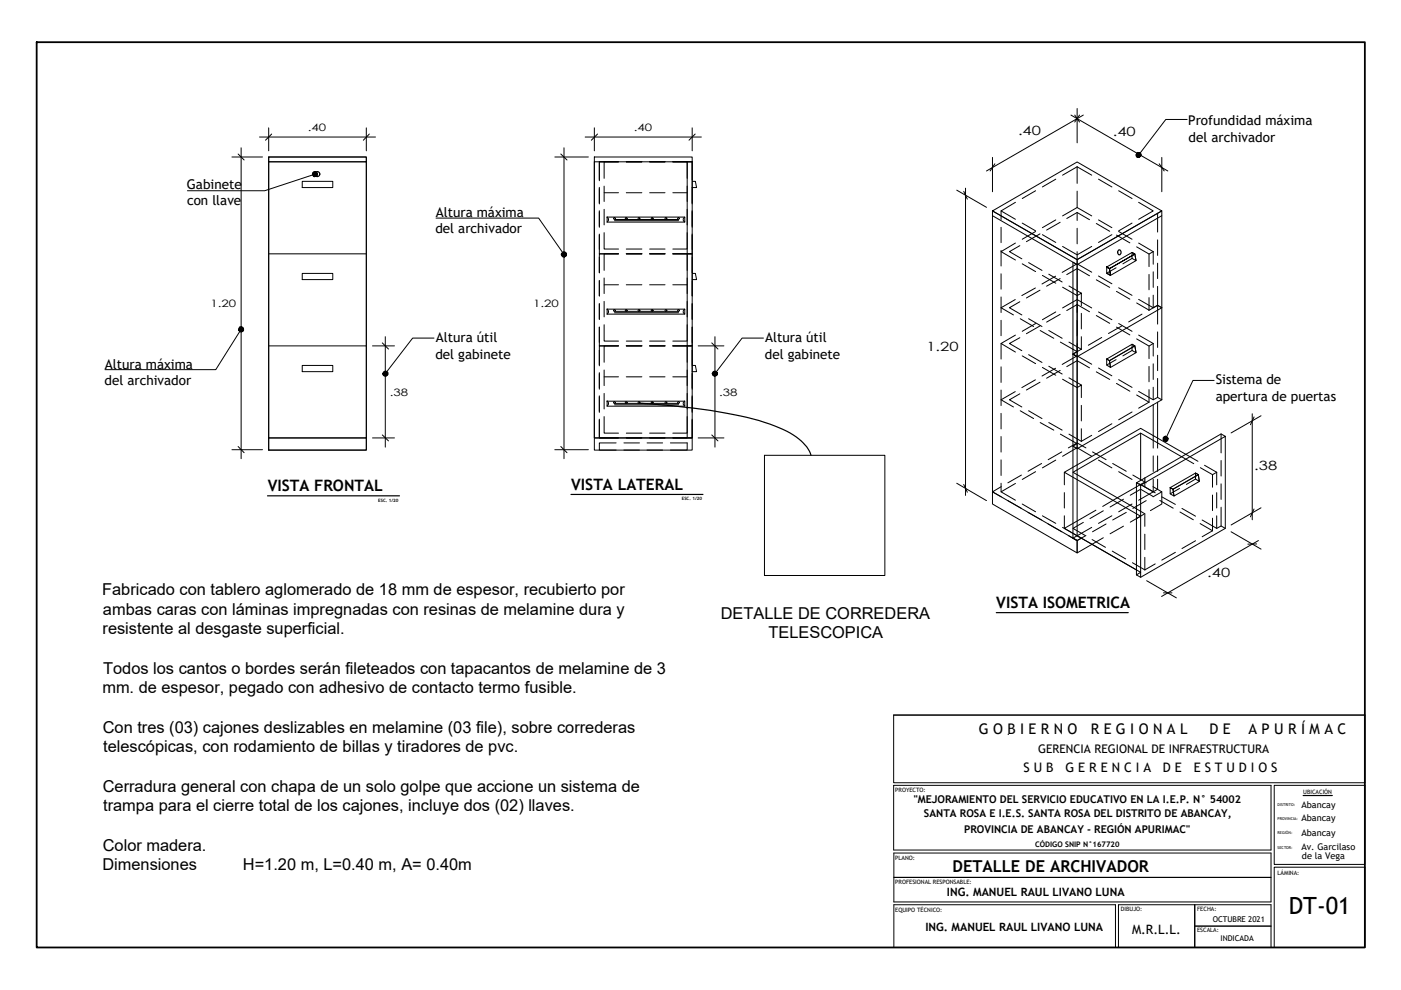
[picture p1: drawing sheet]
<svg xmlns="http://www.w3.org/2000/svg" width="297mm" height="210mm" viewBox="0 0 297 210" stroke-linecap="round" stroke-linejoin="round" font-family="sans-serif">
<!-- layer: 0 -->
<path d="M7.8 8.9h281.6v192h-281.6z" fill="none" stroke="#000" stroke-width=".38"/>
<!-- layer: MEMBRETE -->
<path d="M189.5 151.6h99.9v14.4h-99.9zM189.5 166.5h80v13.7h-80zM270.2 166.5h19.2v16.8h-19.2zM189.5 180.9h80v10.3h-80zM189.5 191.8h47v9.1h-47zM237.1 191.8h32.4v9.1h-32.4zM270.2 183.9h19.2v17h-19.2z" fill="none" stroke="#000" stroke-width=".21"/>
<path d="M253.3 196.4h16.2M253.3 191.8v9.1" fill="none" stroke="#000" stroke-width=".3"/>
<path d="M276.3 168.7h6.2M189.5 186h80" fill="none" stroke="#000" stroke-width=".25"/>
<!-- layer: LINEAS_IND. -->
<path d="M213.7 155.7l.1 .1" fill="none" stroke="#000" stroke-width=".21"/>
<!-- layer: A_PROYECCIONES-02 -->
<g fill="none" stroke="#000" stroke-width=".21">
<path d="M127.1 39.7v3.5M128.1 39.5v3.2M131.1 34.3h-4v3.8M131.1 34.3h-3v3.5M131.1 34.3h-4v4M132.8 34.3h3.3M137.7 34.3h3.3M142.6 34.3h4.2v4M145.7 34.3v3.5M145.7 39.5v3.2M146.8 39.7v3.5M223.8 38l-2.8 1.6"/>
<path d="M228.4 35.4l3.1 1.7M228.4 35.4l-3.1 1.7M228.4 35.4v3.5M232.9 38l2.8 1.6M127.1 49.8v4h4M127.1 44.7v3.5M127.1 49.6v3.3M127.1 59.5v3.3M128.1 49.3v3.5h3M128.1 44.4v3.3M128.1 58.9v3.3M128.1 40.9h3"/>
<path d="M131.1 53.8h-4v4v-3.3M131.1 53.8h-3v3.5M132.8 53.8h3.3M132.8 52.8h3.3M132.8 40.9h3.3M137.7 53.8h3.3M137.7 52.8h3.3M137.7 40.9h3.3M142.6 40.9h3.1M145.7 49.3v3.5h-3.1M145.7 44.4v3.3M145.7 53.8v3.5"/>
<path d="M145.7 58.9v3.3M146.8 49.8v4h-4.2h4.2v4M146.8 44.7v3.5M146.8 49.6v3.3M146.8 59.5v3.3M212.2 44.7v1.8M212.2 48.2v3.2M212.2 53.1v3.3M212.2 58.1v3.2M215.3 42.9l-3.1 1.8 3.1 1.8M215.3 51.5l-3.1 1.9 3.1 1.7M216.2 52.1l-2.2 1.3 2.6 1.5"/>
<path d="M216.7 47.3l2.9 1.7M216.7 55.9l2.9 1.7M218.1 55.7l2.8 1.6M219.6 40.4l-2.9 1.7M219.6 49.1l-2.9 1.6M220.5 49.6l-2.9 1.6M221 49.8l2.8 1.6M221 58.4l2.8 1.6M222.4 58.1l2.8 1.7M223.8 58.6l-2.9 1.6M223.8 46.6l-2.8 1.7M224.8 47.1l-2.9 1.7"/>
<path d="M224.8 59.1l-2.9 1.6M225.3 52.3l3.1 1.7 3.1-1.7M226.2 58.2l2.2-1.2 2.6 1.5M227.5 55.6l.9 .5M228.2 56l-3 1.8M228.4 40.5v3.5M228.4 45.1v1.7M228.4 48.4v3.3M228.4 53.4v1.6M228.4 45.1l-2.2 1.2M228.4 55.9l3.1 1.8M228.4 44l3.1 1.8"/>
<path d="M228.4 45.1l2.6 1.5M228.4 44l-3.1 1.8M232.4 59.3l2.9 1.6M232.4 47.4l2.9 1.6M232.9 58.5l2.8 1.7M232.9 46.6l2.8 1.7M235.7 49.8l-2.8 1.6M236.6 56.8l-2 1.1M236.7 49.8l2.9 1.7M237.2 40.4l2.8 1.7M237.2 49.1l2.8 1.6M240 53.5l.6 .4 .3 1.4-.9-.5z"/>
<path d="M240 47.3l-2.8 1.7M240 54.8l-1.9 1.1M241 52.3l2.6 1.6M241.4 42.9l3.1 1.8-3.1 1.8M241.4 51.5l3.1 1.9M243.6 58.2v3.2M244.5 53.4l-.9 .5v2.6M244.5 53.4v2.6M244.5 57.6v3.3M245.4 45.2v4M245.4 50.9v3.3M245.4 55.8v3.3"/>
<path d="M127.1 72.6v-3.2v3.9h4M127.1 64.4v3.3M127.1 74.3v3.3M127.1 79v3.5M128.1 68.8v3.5h3M128.1 63.9v3.3M128.1 78.5v3.3M128.1 60.4h3M128.1 79.9h3M131.1 73.3h-4v4.1M131.1 73.3h-3v3.5M132.8 73.3h3.3"/>
<path d="M132.8 60.4h3.3M132.8 79.9h3.3M132.8 72.3h3.3M137.7 73.3h3.3M137.7 60.4h3.3M137.7 79.9h3.3M137.7 72.3h3.3M142.6 60.4h3.1M142.6 79.9h3.1M145.7 68.8v3.5h-3.1M145.7 63.9v3.3M145.7 73.3v3.5"/>
<path d="M145.7 78.5v3.3M146.8 72.6v-3.2v3.9h-4.2h4.2v4.3M146.8 64.4v3.3M146.8 79v3.5M212.2 63v3.3M212.2 67.9v3.3M212.2 72.8v3.3M212.2 77.8v3.3M215.3 63.5l-3.1 1.7 2.7 1.6M215.3 71l-3.1 1.8 3.1 1.8M216.2 71.6l-2.2 1.2 2.6 1.6M216.2 64l-2.2 1.2 2.6 1.6"/>
<path d="M216.3 67.6l2.8 1.6M216.7 75.5l2.9 1.6M218.1 75.2l2.8 1.6M218.1 67.6l2.8 1.6M219.5 61.1l-2.9 1.6M219.6 68.6l-2.9 1.6M220.5 69.1l-2.9 1.7M220.5 61.5l-2.9 1.7M220.5 70.1l2.9 1.6M221 77.9l2.8 1.7M222.4 77.7l2.8 1.6M222.4 70.1l2.8 1.6"/>
<path d="M223.8 78.1l-2.9 1.6M223.8 66.1l-2.8 1.7M224.8 66.6l-2.9 1.7M224.8 78.5l-2.9 1.7M224.8 72.5l3.6 2.1-.9 .5 .9 .5-.9-.5 1.8-1.1M225.3 60.9l3.1 1.8 .9-.5v2.6M225.3 65.3l3.1-1.8 3.1 1.8M226.2 77.7l2.2-1.2 2.6 1.5M226.6 60.6l2.7 1.6M228.2 75.5l-3 1.8M228.4 64.6l-2.2 1.2M228.4 75.5l3.1 1.7"/>
<path d="M228.4 64.6l2.6 1.5M228.4 64.6v1.7M228.4 67.9v3.3M228.4 72.9v1.7M229.3 66.4v3.3M229.3 71.4v2.7l-2.7-1.6M232.4 78.8l2.9 1.6M232.4 66.9l2.9 1.7M232.9 78l2.8 1.7M232.9 66.1l2.8 1.7M233.6 71.6l-2.9 1.6M236.6 76.3l-2 1.1"/>
<path d="M236.7 69.4l2.9 1.6M236.7 61.8l2.9 1.6M237.2 68.6l2.8 1.6M237.2 61l2.8 1.6M237.9 69.1l-2.9 1.6M240 73l.6 .3 .3 1.5-.9-.5zM240 74.3l-1.9 1.2M241 71.9l2.6 1.5M241.4 63.5l3.1 1.7 .9-.5 .9 .5-.9-.5-1.8 1.1M241.4 71l3.1 1.8M242.1 66.6l-2.8 1.7M243.6 63.1v2.7l-2.6-1.6"/>
<path d="M243.6 77.7v3.3M244.5 72.8l-.9 .6v2.6M244.5 62.6v2.6M244.5 72.8v2.7M244.5 77.1v3.3M245.4 60.7v8M245.4 70.4v3.3M245.4 75.3v3.3M127.1 88.9v4h4h-4v-3.8M127.1 83.9v3.5M128.1 88.3v3.5h3M128.1 83.4v3.3"/>
<path d="M130.6 93.9h-3.5v1.5h3.5M132.3 95.4h3.3M132.3 93.9h3.3M132.8 92.9h3.3M132.8 91.8h3.3M137.2 95.4h3.3M137.2 93.9h3.3M137.7 92.9h3.3M137.7 91.8h3.3M142.1 93.9h3.6v1.5h-3.6M145.7 88.3v3.5h-3.1M145.7 83.4v3.3"/>
<path d="M146.8 88.9v4h-4.2h4.2v-3.8M146.8 83.9v3.5M212.2 82.7v3.3M212.2 87.6v3.3M212.2 92.6v3.3M212.2 97.5v3.3M215.3 83l-3.1 1.8 2.7 1.5M216.2 83.5l-2.2 1.3 2.6 1.5M216.3 87.1l2.8 1.6M218.1 87.1l2.8 1.6M219.5 80.5l-2.9 1.7M220.5 81l-2.9 1.7"/>
<path d="M220.5 89.6l2.9 1.6M220.8 98.3l-2.8 1.6M222.4 89.6l2.8 1.6M223.8 97.6l-2.8 1.6M224.8 92l3.6 2.1-.9 .5M225.1 95.8l-2.9 1.7M225.3 80.4l3.1 1.8 .9-.6v2.7M225.3 96.7l3.1-1.8 3.1 1.8M226.5 95l1.9-1.1 1.8 1.1M226.6 80.1l2.7 1.5M226.6 92l2.7 1.6M228.4 99.6l-.9 .5 .9 .5"/>
<path d="M228.4 98.6l-2.7 1.5 2.7 1.6M229.3 86v3.3M229.3 90.9v2.7M231.5 92.3l-2.2 1.3M231.6 95.8l2.9 1.7M232.9 97.6l2.8 1.6M235.7 89.8l-2.8 1.7M235.9 98.3l2.9 1.6M236.7 81.3l2.9 1.6M237.2 80.5l2.8 1.6M240 87.3l-2.8 1.7M241 83.7l2.6 1.6"/>
<path d="M241.4 83l3.1 1.8 .9-.5 .9 .5M243.6 85.3l-2.2 1.2M243.6 82.6v2.7M244.5 82.1v2.7M244.5 92.3v2.7M244.5 96.7v3.3M245.4 80.2v4.1M245.4 92.9v2.1M245.4 96.7v3.3M250.5 96.8l2.6 1.5M251.4 96.3l2.6 1.5M254.5 99.2l2.6 1.4"/>
<path d="M255.4 98.7l2.6 1.4M258.9 92v4M258.9 97.6v3.3M212.2 102.5v1.8M212.3 103.2l-1.9 1.1 1.9 1M213.7 106.1l2.9 1.7M215.3 102.5l-3.1 1.8 3.1 1.8M216.6 100.7l-2.9 1.7M216.7 106.9l2.9 1.6M218 108.6l2.8 1.7M219.6 100l-2.9 1.7M221 109.4l2.8 1.6"/>
<path d="M222.2 111.1l2.9 1.6M225.3 111.8l3.1 1.8 3.1-1.8M225.7 100.1v2.7M225.7 104.5v3.2M225.7 109.4v2.6M226.5 113.6l1.9 1 1.8-1M229.7 110.8l-2.2 1.2 2.6 1.6M231.5 114.4l2.9 1.6M232.4 108.2l-6.7 3.8 3.6 2.1M233.9 108.3l-2.8 1.7M233.9 114l-2.4 1.4M234.5 111.1l-2.9 1.6"/>
<path d="M235.7 109.4l-2.8 1.6M235.8 116.9l2.9 1.6M236.9 105.6l-3.1 1.8M237.2 100l2.8 1.7M238.2 105.8l-2.8 1.7M238.2 111.6l-2.8 1.6M238.8 108.6l-2.9 1.7M239.6 105l2.2-1.3 2.7 1.6M240 106.9l-2.8 1.6M240.1 119.3l2.6 1.5M240.2 100.7l2.8 1.7M240.9 107.9l1.8 1v2.7"/>
<path d="M240.9 108.9l.9 .5-.9 .6M241.4 102.5l3.1 1.8-3.1 1.8M241.8 102.7l3.1 1.8M242.5 109.1l-2.9 1.6M242.7 102.2v1M242.7 113.3v3.2M242.7 118.2v2.6M243 106.1l-2.8 1.7M244.5 103.2l1.8 1.1-1.8 1M244.5 101.6v2.7l.9-.6v-2.1M244.9 119.6l-2.2 1.2M245.9 106.1l2.8 1.7"/>
<path d="M246.3 104.3v2.6l-2.4 1.4M246.3 105.3l2.9 1.6M249.2 117.1l-2.9 1.7M250.1 103.6l-2 1.1M250.2 108.6l2.8 1.6M250.6 107.8l2.9 1.6M253.5 100.3l.6 .3 .2 1.5-.8-.5zM253.5 114.7l-2.9 1.6M253.5 101.6l-2 1.1M254.5 111l2.6 1.5M254.9 110.3l3.1 1.7M257.1 112.5l-2.2 1.3"/>
<path d="M257.1 105v3.3M257.1 109.9v2.6M258 112l.9-.5 .9 .5M258 100.1l-.9 .5v2.7M258 100.1v2.7M258 104.5v3.2M258 109.4v2.6M258.9 102.6v3.3M258.9 107.5v4M240.9 120.8l.9 .5-.9 .6"/>
</g>
<!-- layer: 02 -->
<g fill="none" stroke="#000" stroke-width=".21">
<path d="M57 33.3h20.7v62.1h-20.7zM64.1 38.5h6.5v1.3h-6.5zM126 33.3h20.8v62.1h-20.8zM146.8 38.5h.6l.3 1.3h-.9zM64.1 58h6.5v1.3h-6.5zM146.8 58h.6l.3 1.3h-.9zM210.4 44.7l18-10.4 17.9 10.4-17.9 10.3zM210.4 45.7l18 10.4 17.9-10.4M227.5 55.6v58.5l.9-.5v-58.6l-18-10.3v62.2l18 10.3v-2.6M228.4 55l17.9-10.3v40.1l-17.9 10.3zM234.6 56.6l5.4-3.1 .6 .4-5.4 3.1-.6-.4v1.3l.8 .5-.2-1.4-.6-.4 .6 .4 5.4-3.1 .3 1.4-5.5 3.1-.2-1.4zM64.1 77.5h6.5v1.3h-6.5z"/>
<path d="M146.8 77.5h.6l.3 1.3h-.9zM234.6 76.1l5.4-3.1 .6 .3-5.4 3.2zM234.6 76.1l.6 .4 .2 1.4-.8-.5zM235.2 76.5l5.4-3.2 .3 1.5-5.5 3.1zM246.3 65.2l-17.9 10.4M126 92.9h20.8M241.8 91.8v10.1M244.5 85.8v6.5M245.4 85.3v7.6M250.5 96.8l-8.7-5-13.4 7.8M251.4 96.3l-9.6-5.5-13.4 7.8M259.8 92.5l-.9-.5-18 10.4 .9 .5"/>
<path d="M228.4 114.6v2.6l3.1-1.8M228.4 100.6l12.5 7.3M228.4 101.7l12.5 7.2M229.3 114.1l11.6 6.7-11.6-6.7-.9 .5M240.9 102.4v19.5l.9 .5 18-10.4v-19.5l-18 10.4M241.8 102.9v19.5M242.7 102.2l-5.8 3.4M248.1 103.4l5.4-3.1 .6 .3-5.4 3.1zM248.1 103.4l.6 .3 .2 1.5-.8-.5zM248.7 103.7l5.4-3.1 .2 1.5-5.4 3.1z"/>
</g>
<!-- layer: 01 -->
<g fill="none" stroke="#000" stroke-width=".21">
<path d="M57 33.3h20.7v1h-20.7zM57 34.3h20.7v58.6h-20.7zM126 34.3h19.7v58.6h-19.7zM145.7 34.3h1.1M204.7 39.9v65.1M210.4 33.4v7.3M210.9 34.7l-1 1.6M227.1 24.4l20.5 11.9M227.9 24.4l1 1.5M228.4 23v7.3M228.9 24.4l-1 1.5M229.7 24.4l-20.5 11.9"/>
<path d="M245.8 34.7l1 1.6M246.3 33.4v7.3M57 53.8h20.7M128.7 46a.61 .61 0 0 1 .3 .6 .61 .61 0 0 1-.3 .5M128.7 46h16.5v1.1h-16.5zM130.3 46.5h13.6M130.3 46.8h13.6M145.2 46a.57 .57 0 0 0-.3 .6 .57 .57 0 0 0 .3 .5M145.7 53.8h1.1M202.8 40.3l6.4 3.7M204.3 40.6l.8 1.6M57 73.3h20.7"/>
<path d="M128.7 65.5a.61 .61 0 0 1 .3 .6 .61 .61 0 0 1-.3 .5M128.7 65.5h16.5v1.1h-16.5zM130.3 66h13.6M130.3 66.3h13.6M145.2 65.6a.57 .57 0 0 0-.3 .5 .57 .57 0 0 0 .3 .5M145.7 73.3h1.1M57 92.9h20.7v2.5h-20.7zM128.7 85a.61 .61 0 0 1 .3 .5 .61 .61 0 0 1-.3 .6M128.7 85.1h16.5v1h-16.5zM130.3 85.5h13.6M130.3 85.8h13.6M145.2 85a.57 .57 0 0 0-.3 .5 .57 .57 0 0 0 .3 .6"/>
<path d="M162.1 96.5h25.5v25.5h-25.5zM265.5 87.7v22.5M265.9 88.4l-.8 1.7M267.4 88.2l-6.4 3.6M202.8 102.5l6.4 3.6M204.3 102.7l.8 1.7M210.4 104.3l18 10.3M261 112.7l6.4 3.7M265.9 107.9l-.8 1.7M266.4 115.3l-1.8 .1M266.8 114.6l-20.5 11.9M267.4 107.7l-6.4 3.6"/>
<path d="M243.1 123.1l6.3 3.7M246.7 125.7h1.8"/>
<circle cx="130.3" cy="46.3" r=".19"/>
<circle cx="132.8" cy="46.3" r=".19"/>
<circle cx="135.5" cy="46.3" r=".19"/>
<circle cx="138.3" cy="46.3" r=".19"/>
<circle cx="141.2" cy="46.3" r=".19"/>
<circle cx="143.9" cy="46.3" r=".19"/>
<circle cx="130.3" cy="65.8" r=".19"/>
<circle cx="132.8" cy="65.8" r=".19"/>
<circle cx="135.5" cy="65.8" r=".19"/>
<circle cx="138.3" cy="65.8" r=".19"/>
<circle cx="141.2" cy="65.8" r=".19"/>
<circle cx="143.9" cy="65.8" r=".19"/>
<circle cx="130.3" cy="85.3" r=".19"/>
<circle cx="132.8" cy="85.3" r=".19"/>
<circle cx="135.5" cy="85.3" r=".19"/>
<circle cx="138.3" cy="85.3" r=".19"/>
<circle cx="141.2" cy="85.3" r=".19"/>
<circle cx="143.9" cy="85.3" r=".19"/>
</g>
<!-- layer: 0 -->
<g fill="none" stroke="#000" stroke-width=".25">
<path d="M234.6 57.9l.8 .5M237.1 53a.46 .46 0 0 1 .6 .5 .46 .46 0 0 1-.6 .5 .67 .67 0 0 1 0-1zM227.5 75.1l.9 .5M135.7 85.5a116.4 116.4 0 0 1 26.4 4 19.5 19.5 0 0 1 8.2 4.4l1.1 1.3 .5 1.3M227.5 94.6l.9 .5M227.5 114.1l.9 .5M228.4 113.6l.9 .5M242.7 101.3v.9"/>
<circle cx="67.3" cy="36.9" r=".53"/>
</g>
<g fill="none" stroke="#000" stroke-width=".21">
<path d="M49.2 33.3h6.5M50.5 32.7l1.3 1.2M51.1 31.3v66M55 29.1h24.6M57 27.1v4.9M57.6 28.4l-1.3 1.3M66.8 36.9l-10.7 3.5h-16.4M77.7 27.1v4.9M78.3 28.4l-1.3 1.3M117.6 33.3h7.1M118.9 32.7l1.3 1.2M119.6 31.3v66"/>
<path d="M124.1 29.1h24.6M126 27.1v4.9M126.7 28.4l-1.3 1.3M146.8 27.1v4.9M147.4 28.4l-1.3 1.3M251.7 25.3h-4.5l-5.8 7.6M92.4 46.2h21.8l5.4 7.7M51.1 69.8l-5.4 8.6h-23.4M79 73.3h4.6M81.1 72.7l1.3 1.3M81.7 71.4v23.4M92 71.7h-4.5l-5.8 7.5"/>
<path d="M148 73.3h5.5M150.9 72.7l1.3 1.3M151.6 71.4v23.4M161.9 71.7h-4.6l-5.7 7.5M49.2 95.3h6.5M50.5 94.7l1.3 1.3M79 92.9h4.6M81.1 92.2l1.3 1.3M117.6 95.3h7.1M118.9 94.7l1.3 1.3M148 92.9h5.5M150.9 92.2l1.3 1.3"/>
<path d="M257.4 80.7h-4.5l-5.8 12.4"/>
</g>
<!-- layer: L2 -->
<path d="M56.7 105.1h28M121.1 104.8h27.9M211.2 129.9h28" fill="none" stroke="#000" stroke-width=".25"/>
<!-- layer: 0 -->
<g fill="#000" stroke="#000" stroke-width=".21">
<path d="M66.3 37.1l.1 .2 .4-.4zM66.8 36.9l-.1 .5-.3-.1zM66.8 36.9l-.1 .5h.3z"/>
<path d="M66.4 36.5l.4 .4-.2-.5zM66.4 36.5l.4 .4-.5-.1zM66.3 36.8v.3l.5-.2z"/>
<path d="M66.8 36.9l.2 .5 .2-.1zM66.8 36.9l.5 .1-.1 .3zM66.8 36.9l.5 .1v-.2z"/>
<path d="M67.1 36.5l-.3 .4 .5-.1zM66.9 36.4l.2 .1-.3 .4zM66.6 36.4l.2 .5 .1-.5z"/>
<path d="M241 32.5l-.1 .3 .5 .1zM240.9 32.8l.5 .1-.5 .1zM240.9 33l.2 .3 .3-.4z"/>
<path d="M241.4 32.9l-.3 .4 .2 .1zM241.4 32.9l.2 .4-.3 .1zM241.4 32.9l.2 .4 .2-.1z"/>
<path d="M241.5 32.4l-.1 .5 .3-.5zM241.2 32.4h.3l-.1 .5zM241 32.5l.4 .4-.2-.5z"/>
<path d="M241.4 32.9l.4 .3 .1-.3zM241.4 32.9l.5-.2v.2zM241.7 32.4l-.3 .5 .5-.2z"/>
<path d="M119.2 54.2l.1 .2 .3-.5zM119.6 53.9v.6l-.3-.1zM119.6 53.9v.6l.3-.1z"/>
<path d="M119.3 53.5l-.2 .2 .5 .2zM119.1 53.7l.5 .2-.6 .1zM119 54l.2 .2 .4-.3z"/>
<path d="M119.6 53.9l.3 .5 .1-.2zM119.6 53.9h.5l-.1 .3zM119.6 53.9h.5l-.1-.2z"/>
<path d="M119.8 53.5l-.2 .4 .4-.2zM119.5 53.4l.3 .1-.2 .4zM119.3 53.5l.3 .4-.1-.5z"/>
<path d="M50.7 69.6l-.1 .2h.5zM50.6 69.8h.5l-.4 .3zM50.7 70.1l.2 .2 .2-.5z"/>
<path d="M51.1 69.8l-.2 .5 .2 .1zM51.1 69.8l.3 .5-.3 .1zM51.1 69.8l.3 .5 .2-.2z"/>
<path d="M51.2 69.3l-.1 .5 .3-.4zM50.9 69.4l.3-.1-.1 .5zM50.9 69.4l-.2 .2 .4 .2z"/>
<path d="M51.1 69.8l.5 .3v-.2zM51.1 69.8l.5-.2v.3zM51.4 69.4l-.3 .4 .5-.2z"/>
<path d="M81.3 78.9l-.1 .3h.5zM81.2 79.2h.5l-.5 .2zM81.2 79.4l.2 .2 .3-.4z"/>
<path d="M81.7 79.2l-.3 .4 .2 .1zM81.7 79.2l.2 .5h-.3zM81.7 79.2l.2 .5 .2-.1z"/>
<path d="M81.8 78.7l-.1 .5 .3-.4zM81.5 78.8l.3-.1-.1 .5zM81.3 78.9l.4 .3-.2-.4z"/>
<path d="M81.7 79.2l.4 .4 .1-.3zM81.7 79.2l.5-.2v.3zM82 78.8l-.3 .4 .5-.2z"/>
<path d="M151.2 78.9l-.2 .3h.6zM151 79.2h.6l-.5 .2zM151.1 79.4l.1 .2 .4-.4z"/>
<path d="M151.6 79.2l-.4 .4 .3 .1zM151.6 79.2l.2 .5h-.3zM151.6 79.2l.2 .5 .2-.1z"/>
<path d="M151.6 78.7v.5l.3-.4zM151.4 78.8l.2-.1v.5zM151.2 78.9l.4 .3-.2-.4z"/>
<path d="M151.6 79.2l.4 .4 .1-.3zM151.6 79.2l.4-.2 .1 .3zM151.9 78.8l-.3 .4 .4-.2z"/>
<path d="M246.7 92.8l-.1 .3h.5zM246.6 93.1h.5l-.4 .3zM246.7 93.4l.2 .1 .2-.4z"/>
<path d="M247.1 93.1l-.2 .4 .3 .1zM247.1 93.1l.3 .4-.2 .1zM247.1 93.1l.3 .4 .2-.2z"/>
<path d="M247.1 92.5v.6l.2-.5zM246.8 92.6l.3-.1v.6zM246.8 92.6l-.1 .2 .4 .3z"/>
<path d="M247.1 93.1l.5 .2v-.3zM247.1 93.1l.5-.3v.2zM247.3 92.6l-.2 .5 .5-.3z"/>
</g>
<text font-size="5" x="273.2" y="193.9">DT-01</text>
<g font-size="3.5">
<text x="21.7" y="126.2">Fabricado con tablero aglomerado de 18 mm de espesor, recubierto por</text>
<text x="21.8" y="130.3">ambas caras con láminas impregnadas con resinas de melamine dura y</text>
<text x="152.8" y="131.2">DETALLE DE CORREDERA</text>
<text x="21.7" y="134.5">resistente al desgaste superficial.</text>
<text x="162.9" y="135.3">TELESCOPICA</text>
<text x="21.9" y="142.8">Todos los cantos o bordes serán fileteados con tapacantos de melamine de 3</text>
<text x="21.7" y="147">mm. de espesor, pegado con adhesivo de contacto termo fusible.</text>
<text x="21.8" y="155.3">Con tres (03) cajones deslizables en melamine (03 file), sobre correderas</text>
<text x="21.9" y="159.5">telescópicas, con rodamiento de billas y tiradores de pvc.</text>
<text x="21.8" y="167.8">Cerradura general con chapa de un solo golpe que accione un sistema de</text>
<text x="21.9" y="172">trampa para el cierre total de los cajones, incluye dos (02) llaves.</text>
<text x="21.7" y="184.5">Dimensiones</text>
<text x="21.8" y="180.4">Color madera.</text>
<text x="51.5" y="184.5">H=1.20 m, L=0.40 m, A= 0.40m</text>
<text x="202" y="184.9">DETALLE DE ARCHIVADOR</text>
</g>
<g font-size="3.3">
<text x="56.8" y="104.1">VISTA FRONTAL</text>
<text x="121.1" y="103.8">VISTA LATERAL</text>
<text x="211.2" y="128.9">VISTA ISOMETRICA</text>
</g>
<g font-size="3.1">
<text x="207.5" y="155.6">G O B I E R N O</text>
<text x="231.3" y="155.6">R E G I O N A L</text>
<text x="256.4" y="155.6">D E</text>
<text x="264.7" y="155.6">A P U R Í M A C</text>
</g>
<g font-size="2.9">
<text x="251.9" y="26.5">Profundidad máxima</text>
<text x="252" y="30">del archivador</text>
<text x="39.6" y="40.1">Gabinete</text>
<text x="39.7" y="43.5">con llave</text>
<text x="92.4" y="46">Altura máxima</text>
<text x="92.3" y="49.5">del archivador</text>
<text x="92.3" y="76.1">del gabinete</text>
<text x="92.4" y="72.6">Altura útil</text>
<text x="162.2" y="76.1">del gabinete</text>
<text x="162.2" y="72.6">Altura útil</text>
<text x="22.2" y="81.6">del archivador</text>
<text x="22.3" y="78.2">Altura máxima</text>
<text x="257.8" y="81.5">Sistema de</text>
<text x="257.8" y="84.9">apertura de puertas</text>
</g>
<g font-size="2.8">
<text x="217" y="163.7">S U B</text>
<text x="225.9" y="163.7">G E R E N C I A</text>
<text x="246.6" y="163.7">D E</text>
<text x="253.1" y="163.7">E S T U D I O S</text>
</g>
<g font-size="2.7">
<text x="215.8" y="28.7">.40</text>
<text x="236" y="28.8">.40</text>
<text x="196.4" y="74.4">1.20</text>
<text x="265.9" y="99.6">.38</text>
<text x="256" y="122.3">.40</text>
<text x="240" y="198">M.R.L.L.</text>
</g>
<text font-size="2.5" x="220.1" y="159.6">GERENCIA REGIONAL DE INFRAESTRUCTURA</text>
<g font-size="2.4">
<text x="200.8" y="190">ING. MANUEL RAUL LIVANO LUNA</text>
<text x="196.2" y="197.5">ING. MANUEL RAUL LIVANO LUNA</text>
</g>
<g font-size="2.3">
<text x="193.7" y="170.3">&quot;MEJORAMIENTO DEL SERVICIO EDUCATIVO EN LA I.E.P. N° 54002</text>
<text x="195.9" y="173.3">SANTA ROSA E I.E.S. SANTA ROSA DEL DISTRITO DE ABANCAY,</text>
<text x="204.4" y="176.7">PROVINCIA DE ABANCAY - REGIÓN APURIMAC&quot;</text>
</g>
<g font-size="2.2">
<text x="65.3" y="27.8">.40</text>
<text x="134.4" y="27.8">.40</text>
<text x="44.6" y="65.1">1.20</text>
<text x="113" y="65.1">1.20</text>
<text x="82.6" y="83.9">.38</text>
<text x="152.5" y="83.9">.38</text>
</g>
<g font-size="1.9">
<text x="275.9" y="171.3">Abancay</text>
<text x="275.9" y="174.2">Abancay</text>
<text x="275.9" y="177.2">Abancay</text>
<text x="275.9" y="180.2">Av. Garcilaso</text>
<text x="276" y="182.2">de la Vega</text>
</g>
<g font-size="1.7">
<text x="257.1" y="195.4">OCTUBRE 2021</text>
<text x="258.8" y="199.5">INDICADA</text>
</g>
<text font-size="1.6" x="219.5" y="179.5">CÓDIGO SNIP N°167720</text>
<g font-size="1.3">
<text x="189.8" y="168">PROYECTO:</text>
<text x="276.3" y="168.4">UBICACIÓN</text>
<text x="189.8" y="182.3">PLANO:</text>
<text x="270.9" y="185.5">LÁMINA:</text>
<text x="189.8" y="187.5">PROFESIONAL RESPONSABLE:</text>
<text x="189.8" y="193.3">EQUIPO TÉCNICO:</text>
<text x="237.6" y="193.2">DIBUJO:</text>
<text x="253.8" y="197.7">ESCALA:</text>
<text x="253.8" y="193.2">FECHA:</text>
</g>
<g font-size="1">
<text x="80.2" y="106.4">ESC. 1/20</text>
<text x="144.6" y="106.1">ESC. 1/20</text>
</g>
<g font-size=".8">
<text x="270.9" y="170.9">DISTRITO:</text>
<text x="270.9" y="173.9">PROVINCIA:</text>
<text x="270.9" y="176.9">REGIÓN:</text>
<text x="270.9" y="180">SECTOR:</text>
</g>
</svg>
